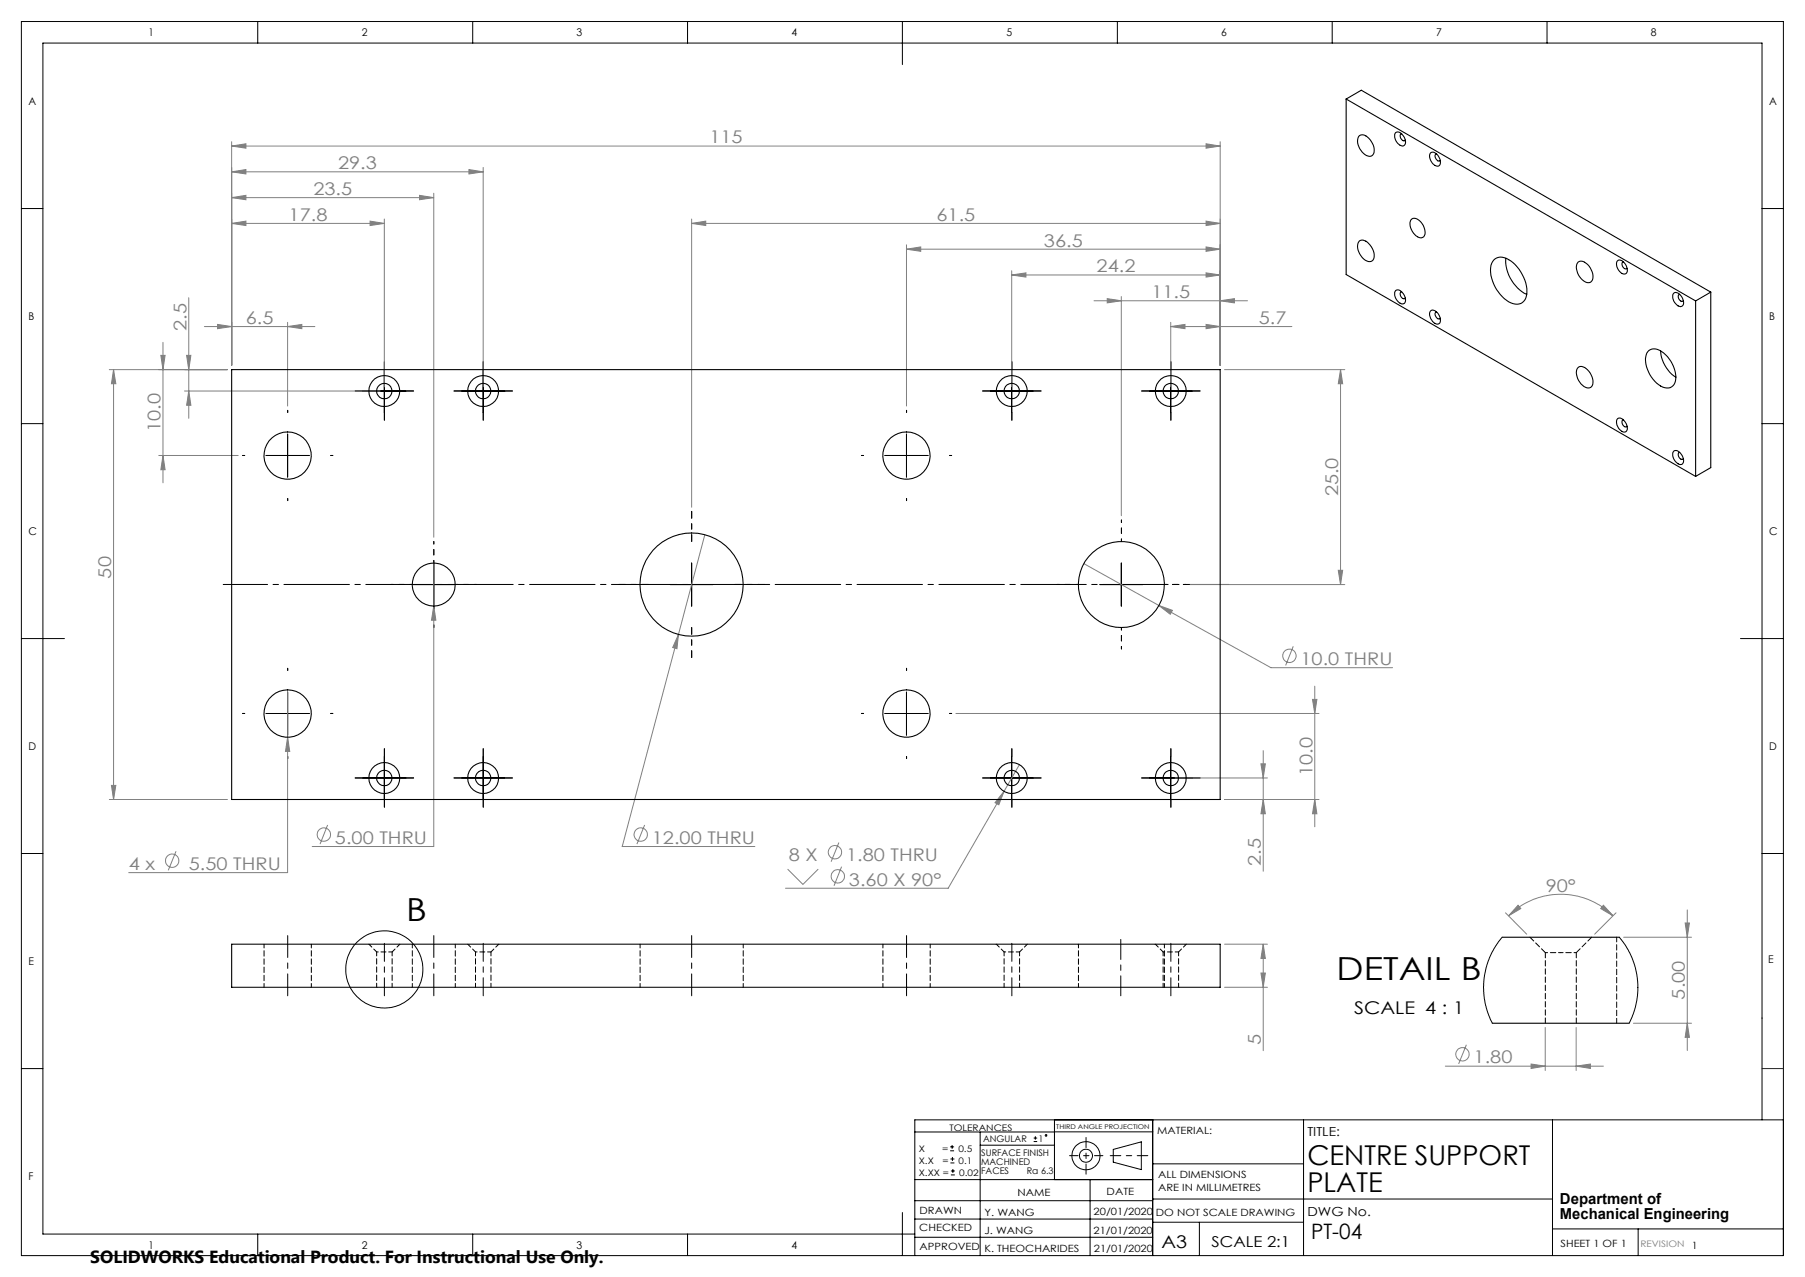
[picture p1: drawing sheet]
<svg xmlns="http://www.w3.org/2000/svg" width="420mm" height="297mm" viewBox="0 0 420 297" stroke-linecap="round" stroke-linejoin="round" font-family="sans-serif">
<g fill="none" stroke="#000" stroke-width=".23">
<path d="M5 5h410v287h-410zM60 5v5M110 5v5M160 5v5M210 5v10M260 5v5M310 5v5M360 5v5M5 48.5h5M410 48.5h5M5 98.5h5M84.4 90.9h10"/>
<path d="M89.4 86v10M107.4 90.9h10M112.4 86v10M230.4 90.9h10M235.4 86v10M267.4 90.9h10M272.4 86v10M410 98.5h5M61.9 105.9h10M66.9 101v9.9M205.9 105.9h10M210.9 101v9.9"/>
<path d="M95.9 136h10M100.9 130.9v10.1M155.9 136h10M160.9 130.9v10.1M255.9 136h10M260.9 130.9v10.1M5 148.5h10M405 148.5h10M61.9 165.9h10M66.9 161v10M89.4 176v9.9M112.4 176v9.9"/>
<path d="M205.9 165.9h10M210.9 161v10M235.4 176v9.9M272.4 176v9.9M5 198.5h5M84.4 180.9h10M107.4 180.9h10M230.4 180.9h10M267.4 180.9h10M410 198.5h5M5 248.5h5M212.9 279.3h55.3"/>
<path d="M212.9 274.4h55.3M212.9 263.3h32.5M228.1 263.3v28.7M228.1 266.3h17.3M245.4 263.2h22.8M245.4 260.5v13.9M253.6 274.4v17.6M259 267.3l6.6-1.7v6.4l-6.6-1.7zM268.2 260.5v31.5M268.2 270.7h35.1M268.2 278.9h93M303.3 260.5v31.5"/>
<path d="M361.2 260.5v31.5M410 260.5v-250.5h-400v277h202.9M415 260.5h-202.1v31.5M60 287v5M110 287v5M160 287v5M210 282v10M212.9 287.8h55.3M212.9 283.5h55.3M268.2 284.3h35.1M279.1 284.3v7.7M361.2 285.8h53.8"/>
<path d="M381.2 285.8v6.2"/>
<circle cx="89.4" cy="225.5" r="9"/>
<circle cx="252.7" cy="268.8" r="1.52"/>
<circle cx="252.7" cy="268.8" r="3.3"/>
</g>
<path d="M267.1 268.8h-8.8" fill="none" stroke="#000" stroke-width=".23" stroke-dasharray="15.2 1.3 1.3 1.3" stroke-dashoffset="12.8"/>
<path d="M252.7 264.6v8.5" fill="none" stroke="#000" stroke-width=".23" stroke-dasharray="15.2 1.3 1.3 1.3" stroke-dashoffset="12.9"/>
<path d="M248.9 268.8h7.7" fill="none" stroke="#000" stroke-width=".23" stroke-dasharray="15.2 1.3 1.3 1.3" stroke-dashoffset="13.3"/>
<path d="M410 248.5h5" fill="none" stroke="#00f" stroke-width=".23"/>
<g fill="none" stroke="#808080" stroke-width=".23">
<path d="M53.9 40l3.3-.6v1.1zM53.9 40h58.5M53.9 34l3.3-.6v1.1zM53.9 32.9v52M53.9 34h230M109.1 39.4l3.3 .6-3.3 .5zM112.4 38.9v51.1M280.6 33.4l3.3 .6-3.3 .5zM283.9 32.9v52M53.9 52l3.3-.6v1.1zM53.9 46l3.3-.6v1.1zM53.9 52h35.5"/>
<path d="M53.9 46h47M86.1 51.4l3.3 .6-3.3 .5zM89.4 50.9v39.1M97.6 45.4l3.3 .6-3.3 .5zM100.9 44.9v80.1M160.9 52l3.3-.6v1.1zM160.9 52h123M160.9 50.9v67.1M210.9 58l3.3-.6v1.1zM210.9 56.9v37.5M210.9 58h73M280.6 57.4l3.3 .6-3.3 .5z"/>
<path d="M280.6 51.4l3.3 .6-3.3 .5zM37.9 79.6v32.7M43.9 69.2v28.1M47.6 75.9h25.7M50.6 75.5l3.3 .4-3.3 .5zM66.9 75.9l3.3-.4v.9zM66.9 75v19.4M235.4 64l3.3-.5v.9zM235.4 63v27M235.4 64h48.5M254.6 70h35.7M257.6 69.5l3.3 .5-3.3 .4z"/>
<path d="M260.9 69v50.9M272.4 75.9l3.3-.4v.9zM272.4 75.9h28.2M272.4 75v15M280.6 75.5l3.3 .4-3.3 .5zM280.6 63.5l3.3 .5-3.3 .4zM283.9 70l3.3-.5v.9zM25.4 86h27.5M26.4 86l.6 3.2h-1.1zM26.4 86v99.9M37.4 82.7h1l-.5 3.3zM42.9 90.9h45.5"/>
<path d="M43.4 82.7h1l-.5 3.3zM43.9 90.9l.5 3.4h-1zM284.9 86h28M311.9 86l.5 3.2h-1zM311.9 86v50M36.9 105.9h18.5M37.9 105.9l.5 3.4h-1zM100.9 130.9v66h-28.3M164 124.4l-6.1 23.2M252.2 131.1l43.5 24.2h28.3M276.9 136h36M311.4 132.6h1l-.5 3.4z"/>
<path d="M100.9 141l.5 3.2h-1zM157.9 147.6l-.4 3.3-1-.3zM157.9 147.6l-13.1 49.3h30.8M269.7 140.8l3.1 1.2-.5 .9zM300.9 150.3l-1.7 4.5M305.9 159.6v32.7M66.9 171.4l.5 3.4h-1zM66.9 160.4v42.5h-36.9M222.4 165.9h84.5M237.2 177.8l-16.6 28.8h-37.8M293.4 177.7h1l-.5 3.2zM293.9 174.6v28"/>
<path d="M305.4 162.7h1l-.5 3.2zM25.4 185.9h27.5M25.9 182.7h1.1l-.6 3.2zM41 198l-1.8 4.4M76.2 191.9l-1.7 4.4M150 191.9l-1.8 4.4M195.2 196l-1.8 4.4M233.6 184.1l-1.2 3.1-.9-.5zM273.4 180.9h21.5M284.9 185.9h22M293.9 185.9l.5 3.4h-1zM305.9 185.9l.5 3.4h-1z"/>
<path d="M183.3 202.1l3.5 3.6 3.6-3.6M195.8 201.6l-1.7 4.4M284.9 219.6h10M293.9 219.6l.5 3.3h-1zM293.9 219.6v24.8M350.3 212.3l4.9 5M351 213a17.2 17.2 0 0 1 24.3 0M353.2 210.5l.7 .8-2.9 1.7zM373.1 210.5l2.2 2.5-2.8-1.7zM376 212.3l-4.9 5M377.8 218h15.8M392.1 214.7h1l-.5 3.3z"/>
<path d="M392.6 211.6v32.7M284.9 229.6h10M293.4 226.3h1l-.5 3.3zM359.6 239v10M366.7 239v10M380.1 238h13.5M392.6 238l.5 3.3h-1zM336.3 248h36.8M341.2 243l-1.8 4.4M356.3 247.5l3.3 .5-3.3 .5zM366.7 248l3.4-.5v1z"/>
<circle cx="300" cy="152.5" r="1.55"/>
<circle cx="75.3" cy="194.1" r="1.56"/>
<circle cx="149.1" cy="194.1" r="1.56"/>
<circle cx="194.3" cy="198.2" r="1.56"/>
<circle cx="40.1" cy="200.2" r="1.55"/>
<circle cx="194.9" cy="203.8" r="1.56"/>
<circle cx="340.3" cy="245.2" r="1.55"/>
</g>
<path d="M51.9 135.9h234" fill="none" stroke="#000" stroke-width=".23" stroke-dasharray="15.2 1.3 1.3 1.3" stroke-dashoffset="4.9"/>
<path d="M95.9 135.9h-5M100.9 130.9v-5M105.9 135.9h5M250.9 135.9h-5M260.9 125.9v-5M270.9 135.9h5M100.9 140.9v5M260.9 145.9v5" fill="none" stroke="#000" stroke-width=".23" stroke-dasharray="15.2 1.3 1.3 1.3" stroke-dashoffset="14.6"/>
<path d="M150.9 135.9h-7M160.9 125.9v-7M170.9 135.9h7M160.9 145.9v7" fill="none" stroke="#000" stroke-width=".23" stroke-dasharray="15.2 1.3 1.3 1.3" stroke-dashoffset="13.6"/>
<g fill="none" stroke="#000" stroke-width=".23" stroke-dasharray="15.2 1.3 1.3 1.3">
<path d="M66.9 95.9v-.5M84.4 90.9h-1.8M89.4 85.9v-1.8M89.4 95.9v1.8M94.4 90.9h1.8M107.4 90.9h-1.8M112.4 85.9v-1.8M112.4 95.9v1.8M117.4 90.9h1.8M210.9 95.9v-.5M230.4 90.9h-1.8M235.4 85.9v-1.8"/>
<path d="M235.4 95.9v1.8M240.4 90.9h1.8M267.4 90.9h-1.8M272.4 85.9v-1.8M272.4 95.9v1.8M277.4 90.9h1.8M56.9 105.9h-.5M66.9 115.9v.5M76.9 105.9h.5M200.9 105.9h-.5M210.9 115.9v.5M220.9 105.9h.5"/>
<path d="M66.9 155.9v-.5M210.9 155.9v-.5M56.9 165.9h-.5M66.9 175.9v.5M76.9 165.9h.5M89.4 175.9v-1.8M112.4 175.9v-1.8M200.9 165.9h-.5M210.9 175.9v.5M220.9 165.9h.5M235.4 175.9v-1.8M272.4 175.9v-1.8"/>
<path d="M84.4 180.9h-1.8M89.4 185.9v1.8M94.4 180.9h1.8M107.4 180.9h-1.8M112.4 185.9v1.8M117.4 180.9h1.8M230.4 180.9h-1.8M235.4 185.9v1.8M240.4 180.9h1.8M267.4 180.9h-1.8M272.4 185.9v1.8M277.4 180.9h1.8"/>
</g>
<path d="M100.9 217.6v14M66.9 231.6v-14M160.9 231.6v-14M210.9 231.6v-14" fill="none" stroke="#000" stroke-width=".23" stroke-dasharray="15.2 1.3 1.3 1.3" stroke-dashoffset="10.1"/>
<path d="M89.4 231.6v-12.2M112.4 231.6v-12.2M235.4 231.6v-12.2M272.4 231.6v-12.2" fill="none" stroke="#000" stroke-width=".23" stroke-dasharray="15.2 1.3 1.3 1.3" stroke-dashoffset="11"/>
<path d="M260.8 218.5v13.1" fill="none" stroke="#000" stroke-width=".23" stroke-dasharray="15.2 1.3 1.3 1.3" stroke-dashoffset="10.6"/>
<g fill="#808080">
<path d="M280.6 33.4l3.3 .6-3.3 .5zM53.9 34l3.3-.6v1.1z"/>
<path d="M157.9 147.6l-1.4 3 1 .3zM100.9 141l-.5 3.2h1zM233.6 184.1l-2.1 2.6 .9 .5zM269.7 140.8l2.6 2.1 .5-.9zM50.6 75.5l3.3 .4-3.3 .5zM66.9 75.9l3.3-.4v.9zM53.9 52l3.3-.6v1.1zM86.1 51.4l3.3 .6-3.3 .5zM53.9 46l3.3-.6v1.1zM97.6 45.4l3.3 .6-3.3 .5zM53.9 40l3.3-.6v1.1zM109.1 39.4l3.3 .6-3.3 .5zM66.9 171.4l-.5 3.4h1zM356.3 247.5l3.3 .5-3.3 .5zM366.7 248l3.4-.5v1z"/>
<path d="M280.6 75.5l3.3 .4-3.3 .5zM272.4 75.9l3.3-.4v.9zM283.9 70l3.3-.5v.9zM257.6 69.5l3.3 .5-3.3 .4zM280.6 63.5l3.3 .5-3.3 .4zM235.4 64l3.3-.5v.9zM280.6 57.4l3.3 .6-3.3 .5zM210.9 58l3.3-.6v1.1zM280.6 51.4l3.3 .6-3.3 .5zM160.9 52l3.3-.6v1.1z"/>
<path d="M373.1 210.5l2.2 2.5-2.8-1.7zM353.2 210.5l.7 .8-2.9 1.7z"/>
<path d="M293.9 185.9l.5 3.4h-1zM293.4 177.7h1l-.5 3.2zM305.9 185.9l.5 3.4h-1zM305.4 162.7h1l-.5 3.2z"/>
<path d="M43.4 82.7h1l-.5 3.3zM43.9 90.9l.5 3.4h-1zM37.4 82.7h1l-.5 3.3zM37.9 105.9l.5 3.4h-1zM311.9 86l.5 3.2h-1zM311.4 132.6h1l-.5 3.4zM26.4 86l.6 3.2h-1.1zM25.9 182.7h1.1l-.6 3.2zM293.9 219.6l.5 3.3h-1zM293.4 226.3h1l-.5 3.3zM392.1 214.7h1l-.5 3.3zM392.6 238l.5 3.3h-1z"/>
</g>
<g fill="none" stroke="#000" stroke-width=".25">
<path d="M313.2 23l81.3 47M313.2 23v40.8l81.3 47M313.2 23l3.6-2 81.3 46.9M316.3 31.6a1.88 1.88 0 0 1 2.5 .9 2.79 2.79 0 0 1 .4 3.7 2.15 2.15 0 0 1-2.5-1.2 2.86 2.86 0 0 1-.4-3.4zM324.8 30.8a1.6 1.6 0 0 1 2 1.2l.1 .3a.93 .93 0 0 1 .1 1.3 .93 .93 0 0 1-1.2 .2 2.3 2.3 0 0 1-1-3zM326.1 31.1a.8 .8 0 0 0 .1 1.4l.4 .3 .4-.2M332.9 35.5a1.88 1.88 0 0 1 2.2 1.9 .88 .88 0 0 1-.3 1.2 .88 .88 0 0 1-1.2-.3 2.25 2.25 0 0 1-.7-2.8zM334.3 35.8h-.1a.99 .99 0 0 0 .6 1.7l.3-.2M316.3 56.1a1.95 1.95 0 0 1 2.5 .9 2.75 2.75 0 0 1 .4 3.7 2.37 2.37 0 0 1-2.8-1.6 2.64 2.64 0 0 1-.1-3zM328.5 50.9a1.92 1.92 0 0 1 2.4 1.2 2.79 2.79 0 0 1 .4 3 1.72 1.72 0 0 1-2.4-.9 2.66 2.66 0 0 1-.4-3.3zM324.8 67.6a1.59 1.59 0 0 1 2 1.1 1.17 1.17 0 0 1-.5 2 2.29 2.29 0 0 1-1.5-3.1zM326.1 67.9a.93 .93 0 0 0-.2 1 .93 .93 0 0 0 .9 .6l.2-.2"/>
<path d="M332.9 72.3a1.51 1.51 0 0 1 2 1.1 1.19 1.19 0 0 1-.4 2 2.24 2.24 0 0 1-1.6-3.1zM334.3 72.6h-.1a.96 .96 0 0 0-.1 1 .96 .96 0 0 0 1 .5v-.1M347.6 60.5a2.62 2.62 0 0 1 3.4-.1 9 9 0 0 1 4.2 8.4 2.35 2.35 0 0 1-3.6 1.6 8.9 8.9 0 0 1-4.7-8.7zM350.4 60.1a8.9 8.9 0 0 0 4.8 8.4M367.2 61a2.38 2.38 0 0 1 3 1.7 2.13 2.13 0 0 1-.3 3 3.3 3.3 0 0 1-3-3.1v-1.1zM376.2 60.8a1.2 1.2 0 0 1 2 .6 1.52 1.52 0 0 1 0 2.3 2.28 2.28 0 0 1-2-2.9zM377.8 60.9a.93 .93 0 0 0-.3 1.1 .93 .93 0 0 0 .9 .5l.2-.1M389.5 68.2a1.53 1.53 0 0 1 2 1.1l.1 .4a.93 .93 0 0 1 .1 1.2 .93 .93 0 0 1-1.2 .3 2.3 2.3 0 0 1-1-3zM390.8 68.5a.85 .85 0 0 0-.3 .8 .85 .85 0 0 0 .6 .7l.2 .1 .4-.1M394.5 70v40.8M398.1 67.9v40.9l-3.6 2M398.1 67.9l-3.6 2.1"/>
<path d="M53.9 86h230v99.9h-230zM367.2 85.5a1.93 1.93 0 0 1 2.5 .9 2.79 2.79 0 0 1 .4 3.7 2.37 2.37 0 0 1-2.8-1.6 2.58 2.58 0 0 1-.1-3zM376.4 97.4a1.57 1.57 0 0 1 2 1.1 1.17 1.17 0 0 1-.5 2 2.3 2.3 0 0 1-1.5-3.1zM377.8 97.7a.85 .85 0 0 0-.4 .9 .85 .85 0 0 0 .6 .6l.4 .1 .2-.2M383.4 81.8a2.32 2.32 0 0 1 3.2 0 7.5 7.5 0 0 1 3.3 6.8 2.08 2.08 0 0 1-3.5 1.2 7.4 7.4 0 0 1-3.4-7.3zM386.4 81.6a8 8 0 0 0 3.6 6.1M389.5 104.9a1.59 1.59 0 0 1 2 1.2 1.17 1.17 0 0 1-.5 2 2.29 2.29 0 0 1-1.5-3.2zM390.8 105.2a.85 .85 0 0 0-.3 .9 .85 .85 0 0 0 .6 .7l.4 .1 .2-.2M53.9 219.6h230v10h-230zM349.5 218h27.3M347.2 238h31.9"/>
<circle cx="89.4" cy="91" r="1.79"/>
<circle cx="89.4" cy="90.9" r="3.6"/>
<circle cx="112.4" cy="91" r="1.79"/>
<circle cx="112.4" cy="90.9" r="3.6"/>
<circle cx="235.4" cy="90.9" r="1.8"/>
<circle cx="235.4" cy="91" r="3.6"/>
<circle cx="272.4" cy="90.9" r="1.8"/>
<circle cx="272.4" cy="91" r="3.6"/>
<circle cx="66.9" cy="106" r="5.5"/>
<circle cx="210.9" cy="106" r="5.5"/>
<circle cx="100.9" cy="136" r="5"/>
<circle cx="160.9" cy="136" r="12"/>
<circle cx="260.9" cy="135.9" r="10"/>
<circle cx="66.9" cy="165.9" r="5.5"/>
<circle cx="210.9" cy="165.9" r="5.5"/>
<circle cx="89.4" cy="180.9" r="1.79"/>
<circle cx="89.4" cy="181" r="3.6"/>
<circle cx="112.4" cy="180.9" r="1.79"/>
<circle cx="112.4" cy="181" r="3.6"/>
<circle cx="235.4" cy="180.9" r="1.8"/>
<circle cx="235.4" cy="181" r="3.6"/>
<circle cx="272.4" cy="180.9" r="1.8"/>
<circle cx="272.4" cy="181" r="3.6"/>
</g>
<path d="M87.6 221.4h1.8M89.4 221.4h1.8M110.6 221.4h1.8M112.4 221.4h1.8M233.6 221.4h1.8M235.4 221.4h1.8M270.6 221.4h1.8M272.4 221.4h1.8" fill="none" stroke="#000" stroke-width=".23" stroke-dasharray="1.3 .6" stroke-dashoffset=".9"/>
<g fill="none" stroke="#000" stroke-width=".23" stroke-dasharray="1.3 .6" stroke-dashoffset=".3">
<path d="M85.8 219.6l1.8 1.8M108.8 219.6l1.8 1.8M231.8 219.6l1.8 1.8M268.8 219.6l1.8 1.8M87.6 221.4v8.2M91.2 221.4l1.8-1.8M91.2 229.6v-8.2M110.6 221.4v8.2M114.2 221.4l1.8-1.8M114.2 229.6v-8.2M233.6 221.4v8.2M237.2 221.4l1.8-1.8"/>
<path d="M237.2 229.6v-8.2M270.6 221.4v8.2M274.2 221.4l1.8-1.8M274.2 229.6v-8.2"/>
</g>
<path d="M61.4 219.6v10M95.9 219.6v10M148.9 219.6v10M205.4 219.6v10M250.9 219.6v10M72.4 229.6v-10M105.9 229.6v-10M172.9 229.6v-10M216.4 229.6v-10M270.9 229.6v-10" fill="none" stroke="#000" stroke-width=".23" stroke-dasharray="1.3 .6" stroke-dashoffset=".4"/>
<g fill="none" stroke="#000" stroke-width=".23">
<path d="M349.5 218l-1.8 2.6-1.1 2.1-.8 2.3-.5 2.4-.1 2.4 .3 3.2 .7 2.6 1 2.4M376.8 218l1.3 1.7 1.6 2.9 .8 2.4 .5 2.3 .1 3.2-.2 2-.9 3.3-.9 2.2M221.1 267.6h.9M221.1 266.7h.9M221.2 270.5h.9M221.2 269.6h.9M221.3 273.3h.9M221.3 272.3h.9M221.5 266.3v.9M221.6 269.1v.9M221.7 271.9v.9M240.5 265.5h.8"/>
<path d="M240.5 264.7h.8M240.9 264.3v.8"/>
<circle cx="243.4" cy="264.1" r=".21"/>
</g>
<path d="M359.6 221.6h3.6M363.2 221.6h3.6" fill="none" stroke="#000" stroke-width=".23" stroke-dasharray="1.3 .6" stroke-dashoffset=".7"/>
<path d="M356 218l3.6 3.6M366.8 221.6l3.6-3.6" fill="none" stroke="#000" stroke-width=".23" stroke-dasharray="1.3 .6"/>
<path d="M359.6 221.6v16.4M366.8 238v-16.4" fill="none" stroke="#000" stroke-width=".23" stroke-dasharray="1.3 .6" stroke-dashoffset=".1"/>
<path d="M376.2 218v20" fill="none" stroke="#000" stroke-width=".23" stroke-dasharray="1.3 .6" stroke-dashoffset=".2"/>
<g font-size="7.4">
<text x="94.5" y="214.2">B</text>
<text x="311" y="227.9">DETAIL B</text>
</g>
<g font-size="6.3">
<text x="304.2" y="270.8">CENTRE SUPPORT</text>
<text x="304.2" y="277.2">PLATE</text>
</g>
<text font-size="4.9" x="305.1" y="288.2">PT-04</text>
<g font-size="4.1" fill="#808080">
<text x="165.1" y="33.4">115</text>
<text x="78.7" y="39.4">29.3</text>
<text x="72.9" y="45.4">23.5</text>
<text x="67.2" y="51.4">17.8</text>
<text x="217.9" y="51.4">61.5</text>
<text x="242.9" y="57.4">36.5</text>
<text x="255.2" y="63.4">24.2</text>
<text x="267.9" y="69.4">11.5</text>
<text x="43.4" y="77" transform="rotate(-90 43.4 77)">2.5</text>
<text x="57.2" y="75.4">6.5</text>
<text x="292.9" y="75.4">5.7</text>
<text x="37.4" y="100.5" transform="rotate(-90 37.4 100.5)">10.0</text>
<text x="311.4" y="115.5" transform="rotate(-90 311.4 115.5)">25.0</text>
<text x="25.9" y="134.6" transform="rotate(-90 25.9 134.6)">50</text>
<text x="302.6" y="154.7">10.0 THRU</text>
<text x="305.4" y="180.5" transform="rotate(-90 305.4 180.5)">10.0</text>
<text x="77.9" y="196.2">5.00 THRU</text>
<text x="151.7" y="196.2">12.00 THRU</text>
<text x="30" y="202.3">4 x</text>
<text x="43.9" y="202.3">5.50 THRU</text>
<text x="183.6" y="200.3">8 X</text>
<text x="196.9" y="200.3">1.80 THRU</text>
<text x="293.4" y="201.3" transform="rotate(-90 293.4 201.3)">2.5</text>
<text x="197.5" y="205.9">3.60 X 90°</text>
<text x="359.7" y="207.4">90°</text>
<text x="392.1" y="232.5" transform="rotate(-90 392.1 232.5)">5.00</text>
<text x="293.4" y="243.1" transform="rotate(-90 293.4 243.1)">5</text>
<text x="342.9" y="247.3">1.80</text>
</g>
<g font-size="4.1">
<text x="315.1" y="235.7">SCALE 4 : 1</text>
<text x="21" y="293.7">SOLIDWORKS Educational Product. For Instructional Use Only.</text>
<text x="270.2" y="290.1">A3</text>
</g>
<g font-size="3.5">
<text x="363" y="279.9">Department of</text>
<text x="363" y="283.4">Mechanical Engineering</text>
<text x="281.9" y="290">SCALE 2:1</text>
</g>
<g font-size="2.9">
<text x="304.2" y="264.3">TITLE:</text>
<text x="304.2" y="282.8">DWG No.</text>
</g>
<g font-size="2.5">
<text x="34.6" y="8.4">1</text>
<text x="84.2" y="8.4">2</text>
<text x="134.2" y="8.4">3</text>
<text x="184.2" y="8.4">4</text>
<text x="234.2" y="8.4">5</text>
<text x="284.2" y="8.4">6</text>
<text x="334.2" y="8.4">7</text>
<text x="384.2" y="8.4">8</text>
<text x="6.7" y="24.4">A</text>
<text x="411.7" y="24.4">A</text>
<text x="6.7" y="74.4">B</text>
<text x="411.7" y="74.4">B</text>
<text x="6.7" y="124.4">C</text>
<text x="411.7" y="124.4">C</text>
<text x="6.7" y="174.4">D</text>
<text x="411.7" y="174.4">D</text>
<text x="6.7" y="224.4">E</text>
<text x="411.4" y="224">E</text>
<text x="6.7" y="274.4">F</text>
<text x="34.6" y="290.4">1</text>
<text x="84.2" y="290.4">2</text>
<text x="134.2" y="290.4">3</text>
<text x="184.2" y="290.4">4</text>
</g>
<g font-size="2.3">
<text x="269.3" y="263.8">MATERIAL:</text>
<text x="269.5" y="273.9">ALL DIMENSIONS</text>
<text x="236.8" y="278.1">NAME</text>
<text x="257.5" y="277.8">DATE</text>
<text x="269.5" y="276.9">ARE IN MILLIMETRES</text>
<text x="213.9" y="286.4">CHECKED</text>
<text x="214" y="282.3">DRAWN</text>
<text x="229.1" y="287">J. WANG</text>
<text x="229.1" y="282.8">Y. WANG</text>
<text x="254.5" y="282.7">20/01/2020</text>
<text x="254.5" y="286.9">21/01/2020</text>
<text x="269" y="282.7">DO NOT SCALE DRAWING</text>
<text x="214" y="290.7">APPROVED</text>
<text x="229.1" y="291.1">K. THEOCHARIDES</text>
<text x="254.5" y="291.1">21/01/2020</text>
<text x="363.1" y="290">SHEET 1 OF 1</text>
<text x="393.7" y="290.5">1</text>
</g>
<g font-size="2.1">
<text x="220.9" y="263.1">TOLERANCES</text>
<text x="213.8" y="267.9">X</text>
<text x="219.2" y="267.9">=</text>
<text x="223" y="267.9">0.5</text>
<text x="228.3" y="268.8">SURFACE FINISH</text>
<text x="228.8" y="265.6">ANGULAR</text>
<text x="241.6" y="265.6">1</text>
<text x="213.8" y="270.7">X.X</text>
<text x="213.8" y="273.5">X.XX =</text>
<text x="219.3" y="270.7">=</text>
<text x="223.1" y="270.7">0.1</text>
<text x="223.2" y="273.5">0.02</text>
<text x="228.3" y="270.9">MACHINED</text>
<text x="228.3" y="273">FACES</text>
<text x="238.9" y="273">Ra 6.3</text>
</g>
<text font-size="2.1" fill="#808080" x="381.7" y="290.1">REVISION</text>
<text font-size="1.5" x="245.8" y="262.7">THIRD ANGLE PROJECTION</text>
</svg>
